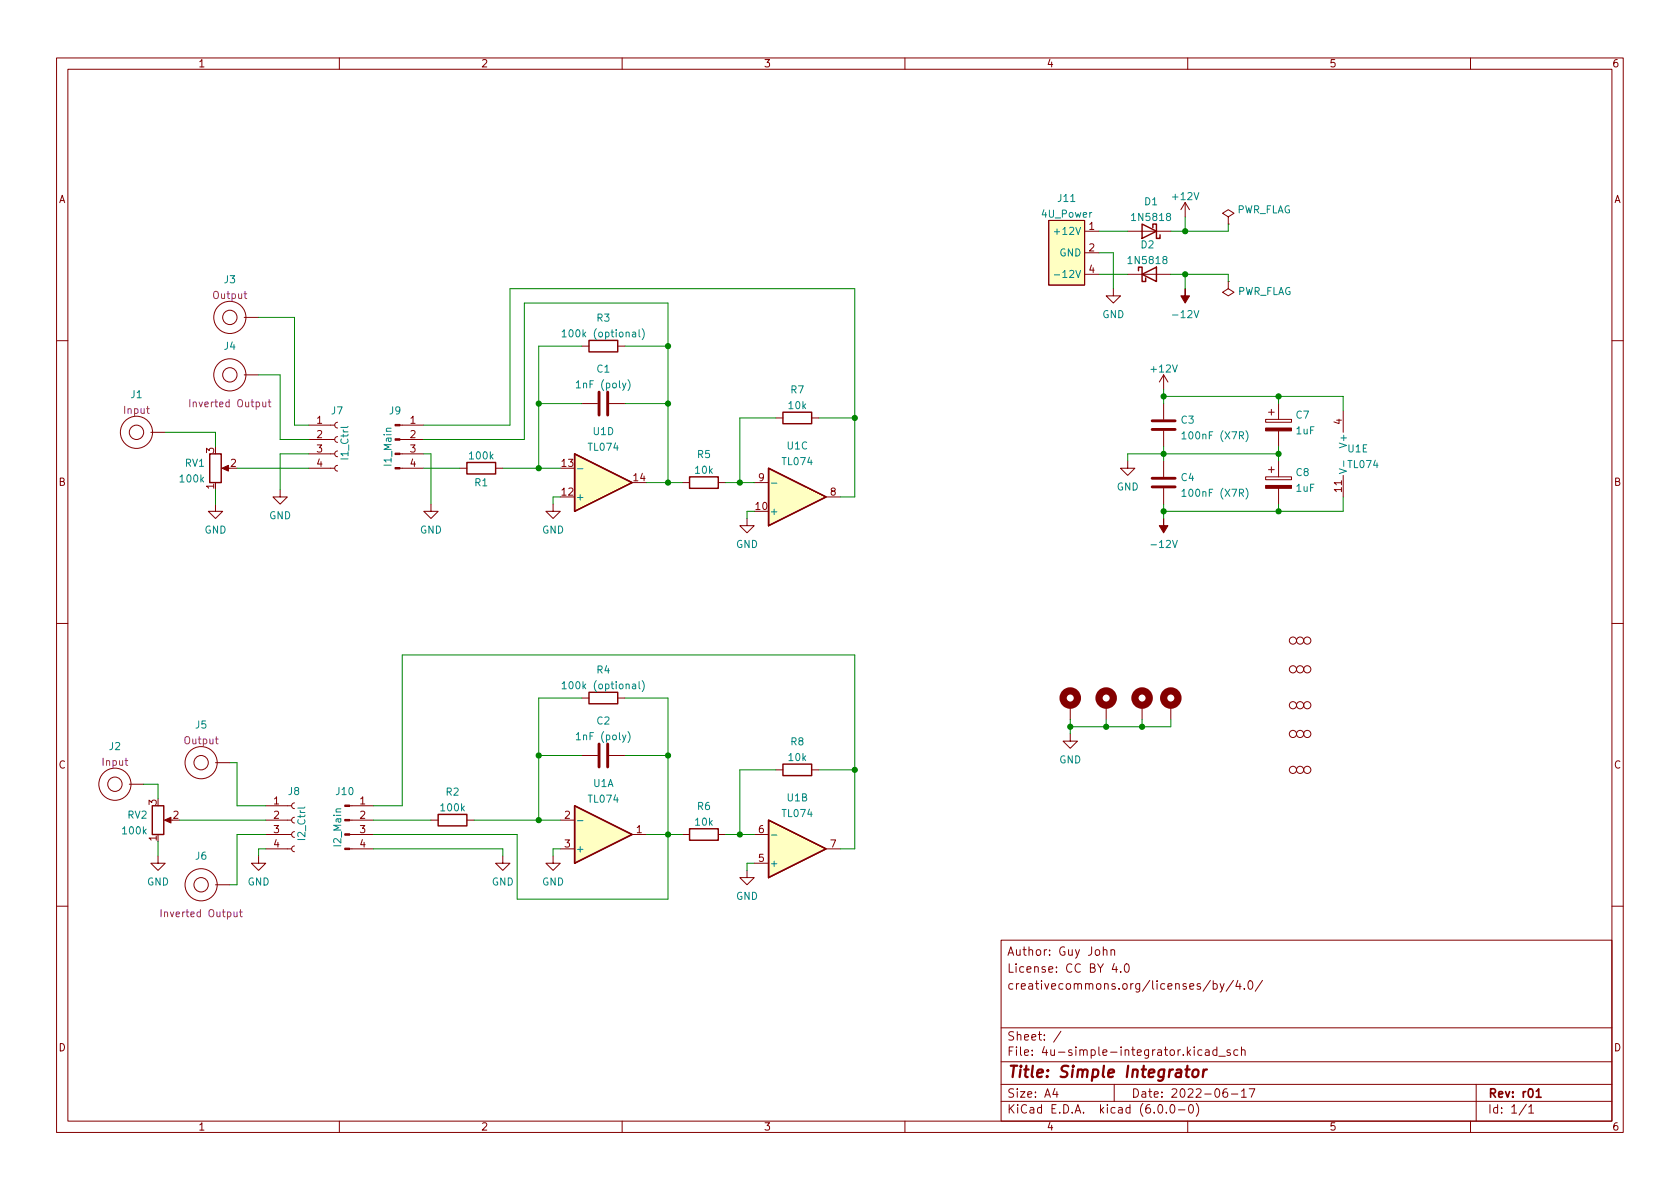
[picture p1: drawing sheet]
<svg xmlns="http://www.w3.org/2000/svg" width="297mm" height="210mm" viewBox="0 0 297 210" stroke-linecap="round" stroke-linejoin="round" font-family="sans-serif">
<g fill="none" stroke="#840000" stroke-width=".18">
<path d="M10 10.2h277v190.1h-277zM12 12.2h273v186.1h-273zM60 10.2v2M110 10.2v2M160 10.2v2M210 10.2v2M260 10.2v2M185.4 39h6.4v11.4h-6.4zM209.5 35.8l-.7 1.3M209.5 35.8v2.5M209.5 35.8l.8 1.3M217.2 38.3l1-.6-1-.6-1 .6 1 .6v1.3"/>
<path d="M217.2 39.6h.1M43.2 56.1h2.5M191.8 40.9h2.5M191.8 48.5h2.5M191.8 44.7h2.5M196.8 51v1.3h1.3l-1.3 1.3-1.2-1.3h1.2M199.4 40.9h7.6M199.4 48.5h7.6M217.2 49.8v1.2l1 .7-1 .6-1-.6 1-.7M217.2 49.8h.1M10 60.2h2M26.7 76.4h2.5"/>
<path d="M43.2 66.3h2.5M54.6 77.7h4.6M54.6 75.2h4.6M59.7 79.8l-.4 .1-.1 .4 .1 .3 .4 .2M59.7 77.2l-.4 .2-.1 .3 .1 .4 .4 .1M59.7 74.7l-.4 .1-.1 .4 .1 .3 .4 .2M70.7 77.7h4.2M70.7 75.2h4.2M102.9 61.2h1.2M102.9 71.4h2.8M107.7 71.4h2.8M109.2 61.2h1.3"/>
<path d="M137.2 73.9h1.2M143.5 73.9h1.3M205.7 66.3v2.5M205.7 71.4v2.8M205.7 76.2v2.8M205.7 66.3l-.7 1.3M205.7 66.3l.8 1.3M223.8 74.2h4.5v.5h-4.5zM224.3 72.9h1M224.8 72.4v1M226.1 71.4v2.8M226.1 76.2v2.8"/>
<path d="M237.5 72.6v3.8M285 60.2h2M38.1 89.1v1.3h1.3l-1.3 1.3-1.3-1.3h1.3M39.6 82.8h1M49.5 86.6v1.3h1.3l-1.3 1.2-1.2-1.2h1.2M54.6 82.8h4.6M54.6 80.3h4.6M59.7 82.3l-.4 .1-.1 .4 .1 .4 .4 .1M70.7 82.8h4.2M70.7 80.3h4.2M76.2 89.1v1.3h1.3l-1.3 1.3-1.3-1.3h1.3M81.3 82.8h1.2"/>
<path d="M87.6 82.8h1.3M97.8 89.1v1.3h1.3l-1.3 1.3-1.3-1.3h1.3M120.6 85.3h1.3M127 85.3h1.3M132.1 91.7v1.3h1.2l-1.2 1.2-1.3-1.2h1.3M133.3 85.3h2.6M146 87.9h2.6M199.4 81.5v1.3h1.3l-1.3 1.3-1.3-1.3h1.3M205.7 81.5v2.8M205.7 86.4v2.7M223.8 84.3h4.5v.5h-4.5zM224.3 83.1h1"/>
<path d="M224.8 82.5v1.1M226.1 81.5v2.8M226.1 86.4v2.7M237.5 84.1v3.8M10 110.2h2M285 110.2h2M22.9 138.7h2.5M38.1 134.9h2.5M102.9 133.6h2.8M102.9 123.4h1.2M107.7 133.6h2.8M109.2 123.4h1.3"/>
<path d="M137.2 136.1h1.2M143.5 136.1h1.3M189.2 129.8v1.3h1.3l-1.3 1.2-1.2-1.2h1.2M189.2 124.7v2.5M195.6 124.7v2.5M201.9 124.7v2.5M207 124.7v2.5M27.9 151.4v1.2h1.3l-1.3 1.3-1.2-1.3h1.2M29.5 145h1M38.1 156.5h2.5M45.7 151.4v1.2h1.3l-1.3 1.3-1.3-1.3h1.3M47 147.6h4.6"/>
<path d="M47 150.1h4.6M47 145h4.6M47 142.5h4.6M52.1 149.6l-.4 .1-.1 .4 .1 .4 .4 .1M52.1 147.1l-.4 .1-.1 .4 .1 .3 .4 .2M52.1 144.5l-.4 .2-.1 .3 .1 .4 .4 .1M52.1 142l-.4 .1-.1 .4 .1 .3 .4 .2M61.8 147.6h4.2M61.8 150.1h4.2M61.8 145h4.2M61.8 142.5h4.2M76.2 145h1.3"/>
<path d="M82.5 145h1.3M88.9 151.4v1.2h1.3l-1.3 1.3-1.3-1.3h1.3M97.8 151.4v1.2h1.3l-1.3 1.3-1.3-1.3h1.3M99.1 150.1h2.5M99.1 145h2.5M111.8 147.6h2.5M120.6 147.6h1.3M127 147.6h1.3M132.1 153.9v1.3h1.2l-1.2 1.3-1.3-1.3h1.3M133.3 152.6h2.6M133.3 147.6h2.6M146 150.1h2.6"/>
<path d="M10 160.2h2M177 166.3h108v32h-108zM195.1 168.1l.2-.2 .3 .1 .1 .9M195.1 167.4v1.5M196.4 168.1l.2-.2 .4 .1 .1 .9M196.4 167.9v1M197 170.4l-.4 1h1M197.4 170.9v1M198.1 171.8v.1M198.9 170.6l.2-.2a.81 .81 0 0 1 .6 .7 .81 .81 0 0 1-.3 .8h-.1a.81 .81 0 0 1-.4-1.3zM214 173.4l-1.3 1.9M214.5 174l.4-.1 .3 .3v.4l-.1 .3h-.6"/>
<path d="M214.5 173.4v1.5M215.7 173.9l.4 1M216.4 173.9l-.5 1.4-.2 .1M218.1 173.4l-1.3 1.9M218.9 173.4l-.4 1h.9M219.2 173.9v1M220 174.8v.1M220.8 173.6l.2-.2a.81 .81 0 0 1 .6 .7 .81 .81 0 0 1-.3 .8h-.2a.81 .81 0 0 1-.3-1.3zM223.2 173.4l-1.3 1.9M285 160.2h2M60 198.3v2M110 198.3v2"/>
<path d="M160 198.3v2M177 194.8h108M177 191.8h108M177 187.8h108M177 181.8h108M186.5 192.5l-.4 1h1M186.9 193v1M187.6 182.4l-1.3 1.9M197 191.8v3M204.9 195.4l.2-.1a.81 .81 0 0 1 .6 .7 .81 .81 0 0 1-.3 .8h-.2a.81 .81 0 0 1-.6-.6 .81 .81 0 0 1 .3-.8zM206.2 196.7v.1M207.1 195.4l.1-.1a.81 .81 0 0 1 .6 .7 .81 .81 0 0 1-.3 .8h-.1a.81 .81 0 0 1-.6-.6 .81 .81 0 0 1 .3-.8z"/>
<path d="M208.4 196.3h1.1M210 198.3v2M210.4 195.4l.1-.1a.81 .81 0 0 1 .6 .7 .81 .81 0 0 1-.3 .8h-.2a.81 .81 0 0 1-.5-.6 .81 .81 0 0 1 .3-.8zM211.5 195.1a1.72 1.72 0 0 1 0 2.3M212.5 185.7l-.4-.1-.3 .3v.4l.1 .3h.6M213.1 185.7h.6l.1 .9M213.8 186l-.5 .1a.29 .29 0 0 0-.2 .2 .29 .29 0 0 0 .2 .3h.5M215.1 185.7l-.4-.1-.3 .3v.4l.2 .3h.5M215.1 185.1v1.5M215.5 186.8h1.1M216.9 192.5a.59 .59 0 0 0-.7 .7v.5l.2 .3h.4l.2-.1 .1-.5-.2-.2-.4-.1-.3 .3M217.5 185.7l-.4-.1-.2 .2 .1 .3 .5 .1v.4h-.6"/>
<path d="M217.7 193.5h1.2M218.9 185.7l-.5-.1-.3 .3v.4l.2 .3h.6M219.5 193l.4-.5v1.5M219.5 185.8l.2-.2 .4 .1v.9M219.5 194h.9M219.5 185.1v1.5M220.9 192.5h1l-.7 1.5M260 198.3v2M261 191.8v6.5M269.9 195.3l-1.3 1.9M270.3 195.8l.4-.5v1.5M270.3 196.8h.9"/>
<circle cx="40.6" cy="56.1" r="2.84"/>
<circle cx="40.6" cy="56.1" r="1.27"/>
<circle cx="24.1" cy="76.4" r="2.84"/>
<circle cx="24.1" cy="76.4" r="1.27"/>
<circle cx="40.6" cy="66.3" r="2.84"/>
<circle cx="40.6" cy="66.3" r="1.27"/>
<circle cx="228.6" cy="113.3" r=".63"/>
<circle cx="228.6" cy="118.4" r=".63"/>
<circle cx="229.9" cy="113.3" r=".63"/>
<circle cx="229.9" cy="118.4" r=".63"/>
<circle cx="231.1" cy="113.3" r=".63"/>
<circle cx="231.1" cy="118.4" r=".63"/>
<circle cx="20.3" cy="138.7" r="2.84"/>
<circle cx="20.3" cy="138.7" r="1.27"/>
<circle cx="35.6" cy="134.9" r="2.84"/>
<circle cx="35.6" cy="134.9" r="1.27"/>
<circle cx="228.6" cy="124.7" r=".63"/>
<circle cx="228.6" cy="129.8" r=".63"/>
<circle cx="228.6" cy="136.1" r=".63"/>
<circle cx="229.9" cy="124.7" r=".63"/>
<circle cx="229.9" cy="136.1" r=".63"/>
<circle cx="229.9" cy="129.8" r=".63"/>
<circle cx="231.1" cy="124.7" r=".63"/>
<circle cx="231.1" cy="136.1" r=".63"/>
<circle cx="231.1" cy="129.8" r=".63"/>
<circle cx="35.6" cy="156.5" r="2.84"/>
<circle cx="35.6" cy="156.5" r="1.27"/>
</g>
<path d="M271.6 193l.5-.5v1.5M271.6 194h.9" fill="none" stroke="#840000" stroke-width=".3"/>
<path d="M209.6 189.1h.7M210 188.5l-.3 1.7 .1 .2 .4 .1M211 189.3a.52 .52 0 0 1 .5-.2 .52 .52 0 0 1 .4 .4l-.1 .6a.55 .55 0 0 1-.5 .4 .55 .55 0 0 1-.5-.4zM212.8 189.1l-.1 1.4M213.4 189.1l-.4 .1-.2 .3" fill="none" stroke="#840000" stroke-width=".4"/>
<g fill="#840000" stroke="#840000" stroke-width=".18">
<path d="M205.7 91.7v1.3h.8l-.8 1.2-.7-1.2h.7z"/>
<path d="M209.5 51v1.3h.8l-.8 1.3-.7-1.3h.7z"/>
<path d="M223.8 75.7h4.5v.5h-4.5z"/>
<path d="M223.8 85.8h4.5v.6h-4.5z"/>
<path d="M29.1 145l1.1-.5v1z"/>
<path d="M61 150h.8v.2h-.8z"/>
<path d="M61 147.4h.8v.3h-.8z"/>
<path d="M61 144.9h.8v.3h-.8z"/>
<path d="M61 142.4h.8v.2h-.8z"/>
<path d="M69.8 82.7h.9v.2h-.9z"/>
<path d="M69.8 80.1h.9v.3h-.9z"/>
<path d="M69.8 77.6h.9v.2h-.9z"/>
<path d="M69.8 75.1h.9v.2h-.9z"/>
<path d="M39.2 82.8l1.2-.5v1z"/>
</g>
<g fill="none" stroke="#840000" stroke-width=".25">
<path d="M201.9 39.6l2.6 1.3-2.6 1.3zM201.3 47.9v-.7h.6v2.6h.7v-.7M201.9 48.5l2.6-1.3v2.6zM203.8 40.3v-.7h.7v2.6h.6v-.7M104.1 60.2h5.1v2h-5.1zM138.4 72.9h5.1v2h-5.1zM37.1 80.3h2v5h-2zM82.5 81.8h5.1v2h-5.1zM101.6 80.3l10.2 5-10.2 5.1zM121.9 84.3h5.1v2.1h-5.1zM135.9 82.8l10.1 5.1-10.1 5.1zM104.1 122.4h5.1v2.1h-5.1z"/>
<path d="M138.4 135.1h5.1v2.1h-5.1zM26.9 142.5h2.1v5.1h-2.1zM77.5 144h5v2h-5zM101.6 142.5l10.2 5.1-10.2 5zM121.9 146.6h5.1v2h-5.1zM135.9 145l10.1 5.1-10.1 5.1z"/>
</g>
<g fill="none" stroke="#840000" stroke-width="1.3">
<circle cx="189.2" cy="123.4" r="1.27"/>
<circle cx="195.6" cy="123.4" r="1.27"/>
<circle cx="201.9" cy="123.4" r="1.27"/>
<circle cx="207" cy="123.4" r="1.27"/>
</g>
<path d="M105.9 69.3v4.1M107.4 69.3v4.1M203.7 75.9h4.1M203.7 74.4h4.1M203.7 86.1h4.1M203.7 84.6h4.1M105.9 131.6v4M107.4 131.6v4" fill="none" stroke="#840000" stroke-width=".51"/>
<g fill="none" stroke="#008484" stroke-width=".18">
<path d="M99.4 58.7l.4-.4v1.3M99.4 59.6h.7M113 58.3v1.1l.2 .2M113.5 58.1a1.46 1.46 0 0 1 0 2M186.4 41h1M186.4 48.6h1M101.9 67.7l.4-.4v1.3M101.9 68.6h.7M111 67.1a1.46 1.46 0 0 1 0 2M209 76.7l.3-.4v1.3M209 77.6h.7M220.3 76.2a1.46 1.46 0 0 1 0 1.9"/>
<path d="M102.1 82.9h1M136.4 85.4h1M209 86.9l.3-.4v1.3M209 87.8h.7M220.3 86.3a1.46 1.46 0 0 1 0 2M236.8 82.9l1.3 .4-1.3 .4M237.6 81.5v1M99.4 120.9l.4-.4v1.3M99.4 121.8h.7M101.9 129.9l.4-.3v1.2M101.9 130.8h.7M111 129.4a1.46 1.46 0 0 1 0 1.9"/>
<path d="M113 120.5v1.1l.2 .2M113.5 120.4a1.46 1.46 0 0 1 0 1.9M102.1 145.1h1M136.4 147.7h1"/>
</g>
<g fill="#ffffc2" stroke="#ffffc2" stroke-width=".18">
<path d="M185.4 39h6.4v11.4h-6.4z"/>
<path d="M135.9 82.8l10.1 5.1-10.1 5.1z"/>
<path d="M101.6 80.3l10.2 5-10.2 5.1z"/>
<path d="M135.9 145l10.1 5.1-10.1 5.1z"/>
<path d="M101.6 142.5l10.2 5.1-10.2 5z"/>
</g>
<path d="M33.6 70.7v1.2M46.4 71.1l.1 .8h.3l.2-.1M47 71.1v.8M47.4 71.1h.5M47.6 70.7v1.1l.3 .1M28.5 160.8v1.3M41.4 161.3v.8h.3l.2-.1M41.9 161.3v.8M42.3 161.3h.5M42.5 160.8v1.1l.3 .2" fill="none" stroke="#840084" stroke-width=".18"/>
<g fill="none" stroke="#008400" stroke-width=".18">
<path d="M209.5 38.3v2.6M217.2 39.6v1.3h-10.2M45.7 56.1h6.4v19.1h2.5M194.3 48.5h5.1M194.3 40.9h5.1M194.3 44.7h2.5v6.3M207 48.5h10.2v1.3M209.5 48.5v2.5M29.2 76.4h8.9v2.6M45.7 66.3h3.8v11.4h5.1M74.9 77.7h17.8v-24.1h25.4v31.7M74.9 75.2h15.3v-24.2h60.9v36.9h-2.5"/>
<path d="M95.2 71.4h7.7M102.9 61.2h-7.7v21.6M110.5 71.4h7.6M110.5 61.2h7.6M137.2 73.9h-6.4v11.4M144.8 73.9h6.3M205.7 68.8v2.6M205.7 79v2.5M205.7 70.1h31.8v2.5M226.1 70.1v1.3M226.1 79v2.5M38.1 86.6v2.5"/>
<path d="M41.9 82.8h12.7M54.6 80.3h-5.1v6.3M74.9 82.8h6.4M74.9 80.3h1.3v8.8M88.9 82.8h10.2M99.1 87.9h-1.3v1.2M114.3 85.3h6.3M128.3 85.3h5M133.3 90.4h-1.2v1.3M205.7 89.1v2.6M226.1 80.3h-26.7v1.2M226.1 89.1v1.3"/>
<path d="M237.5 87.9v2.5h-31.8M25.4 138.7h2.5v2.5M40.6 134.9h1.3v7.6h5.1M95.2 133.6h7.7M102.9 123.4h-7.7v21.6M110.5 133.6h7.6M110.5 123.4h7.6v35.6h-26.7v-11.4h-25.4M137.2 136.1h-6.4v11.5M144.8 136.1h6.3M189.2 127.2v2.6M195.6 127.2v1.3M201.9 127.2v1.3"/>
<path d="M207 127.2v1.3h-17.8M27.9 148.8v2.6M31.7 145h15.3M47 147.6h-5.1v8.9h-1.3M47 150.1h-1.3v1.3M66 142.5h5.1v-26.7h80v34.3h-2.5M66 150.1h22.9v1.3M66 145h10.2M83.8 145h15.3M99.1 150.1h-1.3v1.3M114.3 147.6h6.3M128.3 147.6h5"/>
<path d="M133.3 152.6h-1.2v1.3"/>
</g>
<g fill="#008400" stroke="#008400" stroke-width=".18">
<circle cx="151.1" cy="73.9" r=".46"/>
<circle cx="151.1" cy="136.1" r=".46"/>
<circle cx="209.5" cy="48.5" r=".46"/>
<circle cx="209.5" cy="40.9" r=".46"/>
<circle cx="130.8" cy="85.3" r=".46"/>
<circle cx="118.1" cy="147.6" r=".46"/>
<circle cx="118.1" cy="133.6" r=".46"/>
<circle cx="130.8" cy="147.6" r=".46"/>
<circle cx="205.7" cy="90.4" r=".46"/>
<circle cx="195.6" cy="128.5" r=".46"/>
<circle cx="189.2" cy="128.5" r=".46"/>
<circle cx="201.9" cy="128.5" r=".46"/>
<circle cx="95.2" cy="145" r=".46"/>
<circle cx="95.2" cy="133.6" r=".46"/>
<circle cx="118.1" cy="71.4" r=".46"/>
<circle cx="118.1" cy="61.2" r=".46"/>
<circle cx="118.1" cy="85.3" r=".46"/>
<circle cx="95.2" cy="71.4" r=".46"/>
<circle cx="95.2" cy="82.8" r=".46"/>
<circle cx="205.7" cy="70.1" r=".46"/>
<circle cx="226.1" cy="70.1" r=".46"/>
<circle cx="226.1" cy="90.4" r=".46"/>
<circle cx="226.1" cy="80.3" r=".46"/>
<circle cx="205.7" cy="80.3" r=".46"/>
</g>
<text font-size="2.8" fill="#840000" x="178" y="190.6">Title: Simple Integrator</text>
<g font-size="2.1" fill="#840000">
<text x="178" y="172">License: CC BY 4.0</text>
<text x="178" y="169">Author: Guy John</text>
<text x="178" y="175">creativecommons.org/licenses/by/4.0/</text>
<text x="178" y="184">Sheet: /</text>
<text x="178" y="186.7">File: 4u-simple-integrator.kicad_sch</text>
<text x="178" y="196.9">KiCad E.D.A. kicad (6.0.0-0)</text>
<text x="178" y="194.1">Size: A4</text>
<text x="200" y="194.1">Date: 2022-06-17</text>
<text x="263" y="194.1">Rev: r01</text>
<text x="263" y="196.9">Id: 1/1</text>
</g>
<g font-size="1.8" fill="#840000">
<text x="35" y="11.9">1</text>
<text x="85" y="11.9">2</text>
<text x="135" y="11.9">3</text>
<text x="185" y="11.9">4</text>
<text x="235" y="11.9">5</text>
<text x="285" y="11.9">6</text>
<text x="10.3" y="35.9">A</text>
<text x="285.3" y="35.9">A</text>
<text x="192.5" y="40.6">1</text>
<text x="192.5" y="44.4">2</text>
<text x="192.5" y="48.3">4</text>
<text x="56" y="74.9">1</text>
<text x="56" y="77.5">2</text>
<text x="72.5" y="74.9">1</text>
<text x="72.5" y="77.5">2</text>
<text x="237.2" y="75" transform="rotate(-90 237.2 75)">4</text>
<text x="37.8" y="80.1" transform="rotate(-90 37.8 80.1)">3</text>
<text x="40.8" y="82.5">2</text>
<text x="56" y="80">3</text>
<text x="56" y="82.5">4</text>
<text x="72.5" y="80">3</text>
<text x="72.5" y="82.5">4</text>
<text x="99.3" y="82.5">13</text>
<text x="10.3" y="85.9">B</text>
<text x="37.8" y="86.5" transform="rotate(-90 37.8 86.5)">1</text>
<text x="99.3" y="87.6">12</text>
<text x="112" y="85.1">14</text>
<text x="134.1" y="85.1">9</text>
<text x="146.8" y="87.6">8</text>
<text x="237.2" y="87" transform="rotate(-90 237.2 87)">11</text>
<text x="285.3" y="85.9">B</text>
<text x="133.6" y="90.2">10</text>
<text x="10.3" y="135.9">C</text>
<text x="285.3" y="135.9">C</text>
<text x="27.7" y="142.3" transform="rotate(-90 27.7 142.3)">3</text>
<text x="48.4" y="142.2">1</text>
<text x="63.6" y="142.2">1</text>
<text x="27.7" y="148.7" transform="rotate(-90 27.7 148.7)">1</text>
<text x="30.6" y="144.8">2</text>
<text x="48.4" y="144.8">2</text>
<text x="48.4" y="147.3">3</text>
<text x="48.4" y="149.9">4</text>
<text x="63.6" y="144.8">2</text>
<text x="63.6" y="147.3">3</text>
<text x="63.6" y="149.9">4</text>
<text x="99.8" y="144.8">2</text>
<text x="99.8" y="149.9">3</text>
<text x="112.5" y="147.3">1</text>
<text x="134.1" y="147.3">6</text>
<text x="146.8" y="149.9">7</text>
<text x="134.1" y="152.4">5</text>
<text x="10.3" y="185.9">D</text>
<text x="285.3" y="185.9">D</text>
<text x="35" y="199.9">1</text>
<text x="85" y="199.9">2</text>
<text x="135" y="199.9">3</text>
<text x="185" y="199.9">4</text>
<text x="235" y="199.9">5</text>
<text x="285" y="199.9">6</text>
</g>
<g font-size="1.8" fill="#008484">
<text x="187.1" y="35.7">J11</text>
<text x="207.5" y="35.4">+12V</text>
<text x="184.3" y="38.5">4U_Power</text>
<text x="187.1" y="41.5">+12V</text>
<text x="200.4" y="39.1">1N5818</text>
<text x="202.4" y="36.3">D1</text>
<text x="218.6" y="37.7">PWR_FLAG</text>
<text x="187.3" y="45.3">GND</text>
<text x="199.8" y="46.7">1N5818</text>
<text x="201.8" y="43.9">D2</text>
<text x="39.7" y="50.1">J3</text>
<text x="187.5" y="49.1">-12V</text>
<text x="218.7" y="52.2">PWR_FLAG</text>
<text x="100.4" y="59.6">100k (optional)</text>
<text x="105.5" y="56.9">R3</text>
<text x="194.9" y="56.2">GND</text>
<text x="207.7" y="56.2">-12V</text>
<text x="39.7" y="61.8">J4</text>
<text x="105.5" y="65.9">C1</text>
<text x="203.7" y="65.9">+12V</text>
<text x="23.1" y="70.4">J1</text>
<text x="102.5" y="68.7">1nF (poly)</text>
<text x="139.8" y="69.6">R7</text>
<text x="58.6" y="73.3">J7</text>
<text x="68.9" y="73.3">J9</text>
<text x="104.9" y="76.9">U1D</text>
<text x="139.5" y="72.3">10k</text>
<text x="208.8" y="74.9">C3</text>
<text x="209.7" y="77.7">100nF (X7R)</text>
<text x="229.2" y="74">C7</text>
<text x="229.2" y="76.8">1uF</text>
<text x="32.7" y="82.5">RV1</text>
<text x="61.6" y="81.1" transform="rotate(-90 61.6 81.1)">I1_Ctrl</text>
<text x="69.2" y="82.2" transform="rotate(-90 69.2 82.2)">I1_Main</text>
<text x="83.1" y="81.2">100k</text>
<text x="104.1" y="79.7">TL074</text>
<text x="123" y="83.8">10k</text>
<text x="123.3" y="81">R5</text>
<text x="138.4" y="82.2">TL074</text>
<text x="139.2" y="79.5">U1C</text>
<text x="238.1" y="78.8" transform="rotate(-90 238.1 78.8)">V+</text>
<text x="238.3" y="80">U1E</text>
<text x="238.5" y="82.8">TL074</text>
<text x="31.9" y="85.3">100k</text>
<text x="84" y="86">R1</text>
<text x="101.7" y="88.5">+</text>
<text x="197.4" y="86.7">GND</text>
<text x="208.8" y="85.1">C4</text>
<text x="209.7" y="87.8">100nF (X7R)</text>
<text x="229.2" y="84.2">C8</text>
<text x="229.2" y="87">1uF</text>
<text x="36.1" y="94.3">GND</text>
<text x="47.6" y="91.8">GND</text>
<text x="74.2" y="94.3">GND</text>
<text x="95.8" y="94.3">GND</text>
<text x="136" y="91.1">+</text>
<text x="130.1" y="96.9">GND</text>
<text x="203.9" y="96.9">-12V</text>
<text x="105.5" y="119.1">R4</text>
<text x="100.4" y="121.9">100k (optional)</text>
<text x="34.6" y="128.8">J5</text>
<text x="102.5" y="130.9">1nF (poly)</text>
<text x="105.5" y="128.1">C2</text>
<text x="139.8" y="131.8">R8</text>
<text x="19.3" y="132.6">J2</text>
<text x="139.5" y="134.6">10k</text>
<text x="187.3" y="135">GND</text>
<text x="51" y="140.6">J8</text>
<text x="59.5" y="140.6">J10</text>
<text x="78" y="143.5">100k</text>
<text x="78.9" y="140.7">R2</text>
<text x="104.1" y="141.9">TL074</text>
<text x="104.9" y="139.2">U1A</text>
<text x="123.3" y="143.2">R6</text>
<text x="139.2" y="141.7">U1B</text>
<text x="21.8" y="147.5">100k</text>
<text x="22.6" y="144.8">RV2</text>
<text x="54" y="148.4" transform="rotate(-90 54 148.4)">I2_Ctrl</text>
<text x="60.3" y="149.5" transform="rotate(-90 60.3 149.5)">I2_Main</text>
<text x="123" y="146">10k</text>
<text x="138.4" y="144.5">TL074</text>
<text x="34.6" y="152">J6</text>
<text x="101.7" y="150.7">+</text>
<text x="136" y="153.3">+</text>
<text x="26" y="156.6">GND</text>
<text x="43.8" y="156.6">GND</text>
<text x="86.9" y="156.6">GND</text>
<text x="95.8" y="156.6">GND</text>
<text x="130.1" y="159.1">GND</text>
</g>
<g font-size="1.8" fill="#840084">
<text x="37.7" y="52.9">Output</text>
<text x="22" y="73.2">Input</text>
<text x="34.1" y="72">Inverted Output</text>
<text x="32.7" y="131.6">Output</text>
<text x="18.2" y="135.4">Input</text>
<text x="29" y="162.2">Inverted Output</text>
</g>
</svg>
